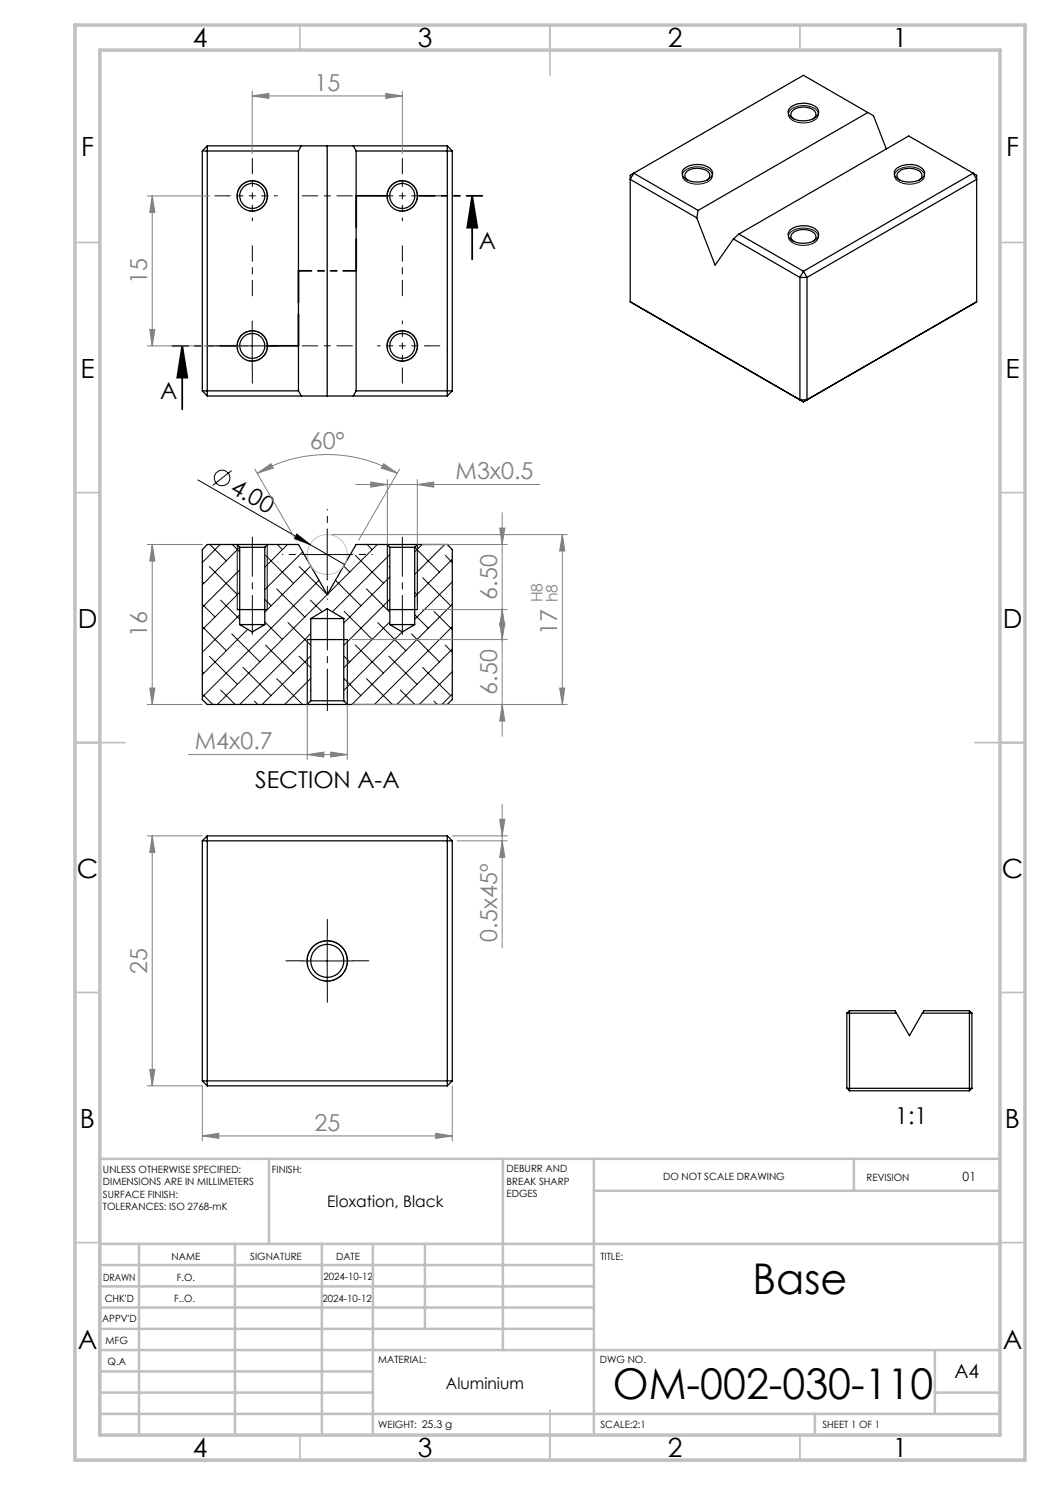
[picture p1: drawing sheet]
<svg xmlns="http://www.w3.org/2000/svg" width="210mm" height="297mm" viewBox="0 0 210 297" stroke-linecap="round" stroke-linejoin="round" font-family="sans-serif">
<g fill="none" stroke="#000" stroke-width=".25">
<path d="M40.5 30.2h19.2M40.5 30.2v48M41.5 29.2h48M41.5 29.2v50M41.5 29.2l-1 1M59.7 30.2v48M60.3 29.2l-.6 1M65.4 29.2v50M70.7 29.2l.5 1M71.2 30.2v48M71.2 30.2h19.3M89.5 29.2v50"/>
<path d="M89.5 29.2l1 1M90.5 30.2v48M126.8 34.6l-.8 1.3 13.3 7.7M126.8 34.6l-.8 .5v25.3M126.8 34.6l12.8 7.5M136.9 33.7a4.3 4.3 0 0 1 5.5 .4 1.37 1.37 0 0 1-1 1.9 4.3 4.3 0 0 1-4.8-.7l-.1-.9zM137.5 36a1.09 1.09 0 0 1-.5-1.1 1.09 1.09 0 0 1 .8-.9 3.5 3.5 0 0 1 4.1 .7v.9l-.5 .4M158.1 21.5a4.4 4.4 0 0 1 5.3 .1 1.38 1.38 0 0 1-.8 2.2 4.2 4.2 0 0 1-4.7-.7l-.3-.7zM158.7 23.8a1.06 1.06 0 0 1-.5-1.1 1.06 1.06 0 0 1 .8-.9 3.4 3.4 0 0 1 4.1 .7l.1 .6-.6 .7M173.6 22.5l1.1 .6 2.6 6.7M173.6 22.5l-34 19.6M173.6 22.5l-12.9-7.4-33.9 19.5"/>
<path d="M179.3 33.7a4.4 4.4 0 0 1 5.3 .2 1.32 1.32 0 0 1-.8 2.1 4.3 4.3 0 0 1-4.7-.7l-.2-.7 .1-.5zM180 36a1.06 1.06 0 0 1-.6-1.1 1.06 1.06 0 0 1 .8-.9 3.8 3.8 0 0 1 4 .5 1.02 1.02 0 0 1-.4 1.5M194.6 34.6l.7 1.3-33.9 19.6M194.6 34.6l-33.9 19.7M194.6 34.6l.7 .5v25.3M194.6 34.6l-12.8-7.4-34 19.6M139.3 43.6l3.7 9.4 3.7-5.2M139.6 42.1l-.3 1.5M146.7 47.8l13.3 7.7M147.8 46.8l12.9 7.5M147.8 46.8l-1.1 1M158.1 46a4.4 4.4 0 0 1 5.3 .1 1.36 1.36 0 0 1-.8 2.2 4.2 4.2 0 0 1-4.7-.7l-.3-.7z"/>
<path d="M158.7 48.3a1.06 1.06 0 0 1-.5-1.1 1.06 1.06 0 0 1 .8-.9 3.4 3.4 0 0 1 4.1 .7l.1 .6-.6 .7M160 55.5h1.4M160 55.5v24.5M160.7 54.3l-.7 1.2M160.7 54.3l.7 1.2M161.4 55.5v24.5M40.5 78.2h19.2M40.5 78.2l1 1M41.5 79.2h48M59.7 78.2l.6 1M71.2 78.2l-.5 1M71.2 78.2h19.3"/>
<path d="M90.5 78.2l-1 1M126 60.4l34.7 20M126 60.4l.8 .4M160 80h1.4M160 80l.7 .4M161.4 80l-.7 .4M195.3 60.4l-33.9 19.6M195.3 60.4l-34.6 20M47.4 108.9h6.1M47.4 108.9h-5.9l-1 1v30l1 1h19.9M47.4 108.9l.5 .6M47.9 109.5h5.1"/>
<path d="M47.9 109.5v15.4M53 109.5v15.4M53.5 108.9h6.2l5.7 10 5.8-10h6.2M53.5 108.9l-.5 .6M77.4 108.9h6.1M77.4 108.9l.6 .6M78 109.5h4.9M78 109.5v15.4M82.9 109.5v15.4M83.5 108.9h6l1 1v30l-1 1h-20M83.5 108.9l-.6 .6M47.4 121.9h6"/>
<path d="M47.9 124.9h5.1M47.9 124.9l2.5 1.5 2.6-1.5M61.5 127.9h8M62.2 123.7h6.6M62.2 123.7l3.2-2 3.4 2M62.2 123.7v16.5M68.8 123.7v16.5M77.5 121.9h6M78 124.9h4.9M78 124.9l2.5 1.5 2.4-1.5M61.4 140.9h8.1M62.2 140.2h6.6"/>
<path d="M62.2 140.2l-.8 .7M68.8 140.2l.7 .7M40.5 168.2v48M40.5 168.2h50M41.5 167.2v50M41.5 167.2l-1 1M41.5 167.2h48M89.5 167.2v50M89.5 167.2l1 1M90.5 168.2v48M40.5 216.2h50M40.5 216.2l1 1"/>
<path d="M41.5 217.2h48M90.5 216.2l-1 1M169.4 217.7h25M169.4 202.6h9.9M169.4 217.7l.5 .5M169.4 202.6v15.1M169.9 218.2h24M169.9 202.1v16.1M169.9 202.1h9.1l.3 .5M169.9 202.1l-.5 .5M179.3 202.6l2.6 4.5 2.6-4.5M184.5 202.6h9.9"/>
<path d="M193.9 202.1v16.1M193.9 202.1h-9.1l-.3 .5M193.9 202.1l.5 .5M194.4 202.6v15.1M194.4 217.7l-.5 .5"/>
<circle cx="50.5" cy="39.2" r="3.1"/>
<circle cx="50.5" cy="39.2" r="2.5"/>
<circle cx="80.5" cy="39.2" r="3"/>
<circle cx="80.5" cy="39.2" r="2.51"/>
<circle cx="50.5" cy="69.2" r="2.49"/>
<circle cx="50.5" cy="69.2" r="3.1"/>
<circle cx="80.5" cy="69.2" r="3"/>
<circle cx="80.5" cy="69.2" r="2.5"/>
<circle cx="65.5" cy="192.2" r="3.3"/>
<circle cx="65.5" cy="192.2" r="4.1"/>
</g>
<g fill="none" stroke="#000" stroke-width=".2">
<path d="M47.6 40a2.99 2.99 0 0 1 2.6-3.8 2.99 2.99 0 0 1 3.2 3.3 2.99 2.99 0 0 1-3.7 2.6M77.5 40a3 3 0 0 1 2.7-3.8 3 3 0 0 1 3.2 3.2 3 3 0 0 1-3.7 2.7M136.9 34.2a4.2 4.2 0 0 1 5.4 .3 1.42 1.42 0 0 1-1.1 2 4.2 4.2 0 0 1-4.5-.8l-.2-.2a1.16 1.16 0 0 1 .4-1.3zM158 22.1a4.2 4.2 0 0 1 5.5 .1 1.47 1.47 0 0 1-1.3 2.1 3.9 3.9 0 0 1-4.4-.9 1.2 1.2 0 0 1 .2-1.3zM179.3 34.2a4.1 4.1 0 0 1 5.5 .4 1.62 1.62 0 0 1-1.6 2.1 3.8 3.8 0 0 1-4.2-1.1 1.13 1.13 0 0 1 .3-1.4zM158 46.6a4.1 4.1 0 0 1 5.5 .2 1.5 1.5 0 0 1-1.3 2 3.9 3.9 0 0 1-4.4-1 1.13 1.13 0 0 1 .2-1.2zM45.4 69.2h10.1M47.6 70a2.99 2.99 0 0 1 2.6-3.8 2.99 2.99 0 0 1 3.2 3.2 2.99 2.99 0 0 1-3.7 2.7M50.4 64.2v10M77.5 70a3 3 0 0 1 2.7-3.8 3 3 0 0 1 3.2 3.2 3 3 0 0 1-3.7 2.7M39.6 96l29.3 16.9M46.3 94.1l-3.8 3"/>
<path d="M40.5 116.4l.2 .3M41.9 113.3l5.6 5.6M42 108.9l3.3 3.3M44 108.9l-3.5 3.6M46.5 108.9l1.4 1.5M47.4 109v12.9M47.9 109.5l-7.4 7.5M47.9 114l-7.4 7.5M47.9 118.5l-7.4 7.4M53 119.9l1.2 1.2M53.1 111.1l5.6 5.6M53.4 109v12.9"/>
<path d="M55.4 117.8l5.6 5.6M55.5 108.9l1 1M57.5 108.9l-4.5 4.5M59.4 106.8l2.6 2.1-3.1-1.2zM59.8 113.3l5.6 5.6M60.5 110.9h9.9M60.5 110.4l-7.5 7.5M62.2 113.2l-9.2 9.2M63.8 116.1l-23.3 23.3M65.4 118.9h.1M65.4 105.9v10M67.1 116.1l5.1 5"/>
<path d="M68.8 113.2l1.2 1.2M71 111.1l5.7 5.6M73.3 117.8l4.7 4.6M73.4 108.9l1 1M75.5 108.9l-32 32M77.5 109v12.9M77.8 113.3l.2 .1M78 110.9l-11.5 11.4M78 115.4l-9.2 9.2M78 119.9l-9.2 9.2M82.9 118.5l.5 .4M82.9 109.5l5 4.9"/>
<path d="M83.5 109v12.9M84.4 108.9l-1.5 1.5M84.5 115.5l5.6 5.6M88.9 108.9l-6 6M89 111.1l1.5 1.4M90.5 111.9l-7.6 7.5M90.5 116.4l-7.6 7.5M40.5 138.8l2 2.1M40.5 134.3l.2 .3M40.5 125.3l4.8 4.8M40.5 120.9l2.5 2.5M41.9 131.3l5.6 5.6"/>
<path d="M44.1 138l2.9 2.9M44.1 120l3.8 3.9M46.4 126.8l5.6 5.6M47.9 122.9l-7.4 7.6M48.6 133.5l5.6 5.6M49.5 125.9l-9 9M53 124.4l3.5 3.5M53.1 129l5.6 5.6M55.4 135.7l5.1 5.2M57.6 124.5l4.6 4.6M59.8 131.3l2.4 2.3M61.5 127.9v13"/>
<path d="M62.1 138l.1 .1M62.1 120l2.3 2.3M62.2 126.7l-14.3 14.2M62.2 131.2l-9.8 9.7M62.2 135.7l-5.3 5.2M68.8 135.7l3.4 3.4M68.8 131.2l1.2 1.2M68.8 122.3l5.6 5.6M69.5 127.9v13M71 129l5.7 5.6M73.3 135.7l5.2 5.2M75.6 124.5l5.6 5.6"/>
<path d="M77.8 131.3l5.6 5.6M78 124.4l-9.2 9.2M80 138l3 2.9M80.4 126.4l-11.6 11.7M82.3 126.8l5.6 5.6M82.9 122.9l2.8 2.8M84.5 133.5l5.6 5.6M86.8 122.3l3.7 3.6M89 129l1.5 1.5M90.5 120.9l-20.1 20M90.5 125.3l-15.6 15.6M90.5 129.8l-11.1 11.1"/>
<path d="M90.5 134.3l-6.6 6.6M90.5 138.8l-2.1 2.1M50.9 140.2l.6 .7M86.8 140.2l.7 .7M60.5 192.2h9.9M61.6 193.2a4 4 0 0 1 3.5-5 4 4 0 0 1 4.3 4.3 4 4 0 0 1-5 3.5M65.4 187.2v10"/>
<circle cx="44.4" cy="95.6" r="1.56"/>
</g>
<path d="M94.4 39.2l1.1 6.3h-2zM94.4 39.2v12.7M36.4 69.2l1.1 6.3h-2zM36.4 69.2v12.7" fill="none" stroke="#000" stroke-width=".35"/>
<g fill="none" stroke="#808080" stroke-width=".2">
<path d="M50.4 19.2l3.4-.5v1zM50.4 18.2v12.5M50.4 19.2h30.1M77.2 18.7l3.3 .5-3.3 .5zM80.5 18.2v12.5M29.5 39.2h12.4M30.4 39.2l.6 3.3h-1zM30.4 39.2v30M29.5 69.2h20M30 65.9h1l-.6 3.3zM50.9 93.8l8.3 14.3M51.5 94.6l2.7-1.9 .4 .9z"/>
<path d="M51.5 94.6a28 28 0 0 1 27.9 0M71.1 96.9h36.9M74.2 96.4l3.3 .5-3.3 .5zM76.7 92.7l2.7 1.9-3.1-1zM77.5 95.9v25M79.9 93.8l-8.2 14.3M83.5 96.9l3.2-.5v1zM83.5 95.9v25M29.5 108.9h11M30.4 108.9v32M30.4 108.9l.6 3.3h-1zM66.5 106.9h47"/>
<path d="M84.5 108.9h17M99.9 105.6h1.1l-.6 3.3zM100.4 102.5v44.7M112.5 106.9v34M112.5 106.9l.5 3.3h-1.1zM30 137.6h1l-.6 3.3zM61.5 128.9v23M69.5 128.9v23M70.4 127.9h31.1M84.5 121.9h17M99.9 124.6h1.1l-.6 3.3zM100.4 121.9l.6 3.3h-1.1z"/>
<path d="M111.9 137.6h1.1l-.5 3.3zM29.5 140.9h11M37.7 150.9h31.8M61.5 150.9l3.3-.5v1zM66.1 150.4l3.4 .5-3.4 .5zM70.4 140.9h43.1M100.4 140.9l.6 3.3h-1.1zM29.5 167.2h11M30.4 167.2l.6 3.3h-1zM30.4 167.2v50M90.5 167.2h11M91.4 168.2h10.1"/>
<path d="M99.9 163.9h1.1l-.6 3.3zM100.4 168.2l.6 3.3h-1.1zM100.4 160.8v28.8M29.5 217.2h11v11M30 213.9h1l-.6 3.3zM90.5 217.2v11M40.5 227.2l3.2-.5v1zM40.5 227.2h50M87.1 226.7l3.4 .5-3.4 .5z"/>
</g>
<circle cx="65.5" cy="110.9" r="4" fill="none" stroke="#c0c0c0" stroke-width=".2"/>
<path d="M80.5 107.4v19.5M50.5 126.9v-19.5" fill="none" stroke="#000" stroke-width=".2" stroke-dasharray="15.2 1.3 1.3 1.3" stroke-dashoffset="7.4"/>
<path d="M65.5 142.1v-20.4" fill="none" stroke="#000" stroke-width=".2" stroke-dasharray="15.2 1.3 1.3 1.3" stroke-dashoffset="6.9"/>
<path d="M96.5 39.2h-12.7M34.5 69.2h12.7" fill="none" stroke="#000" stroke-width=".35" stroke-dasharray="6.3 1.3 1.3 1.3 1.3 1.3" stroke-dashoffset="3.2"/>
<path d="M71.2 39.2v6.3M77.6 39.2h-6.4M59.7 54.2v6.3M71.2 47.8v6.4M53.3 69.2h6.4M59.7 62.8v6.4" fill="none" stroke="#000" stroke-width=".35" stroke-dasharray="6.3 1.3 1.3 1.3 1.3 1.3"/>
<path d="M71.2 54.2h-11.5" fill="none" stroke="#000" stroke-width=".35" stroke-dasharray="6.3 1.3 1.3 1.3 1.3 1.3" stroke-dashoffset="3.8"/>
<g fill="none" stroke="#c0c0c0" stroke-width=".35">
<path d="M60 5v5M110 5v10M160 5v5M15 48.5h5M200 48.5h5M15 98.5h5M200 98.5h5M15 148.5h10M195 148.5h10M15 198.5h5M200 198.5h5M15 248.5h5"/>
<path d="M200 248.5h5M60 287v5M110 282v10M160 287v5"/>
</g>
<g fill="none" stroke="#c0c0c0" stroke-width=".5">
<path d="M53.8 231.8v17M100.6 231.8v38.2M118.8 231.8v55.2M118.8 238.2h81.2M170.8 231.8v6.4M200 231.8h-180v55.2M20 248.8h180M20 257.3h98.8M20 253h98.8M27.8 248.8v38.2M47 248.8v38.2M64.4 248.8v38.2"/>
<path d="M74.6 248.8v38.2M85 248.8v17M20 265.8h98.8M20 261.5h98.8M20 278.5h54.6M20 274.3h54.6M20 270h180M187 278.5h13M187 270v12.8M20 282.8h180M163 282.8v4.2"/>
</g>
<path d="M15 5h190v287h-190zM20 10h180v277h-180z" fill="none" stroke="#c0c0c0" stroke-width=".7"/>
<path d="M45.5 39.2h-2.5M50.5 34.2v-2.5M80.5 34.2v-2.5M85.5 39.2h2.5M45.5 69.2h-2.5M50.5 74.2v2.5M80.5 74.2v2.5M85.5 69.2h2.5M60.5 192.2h-3.3M65.5 187.2v-3.3M65.5 197.2v3.3M70.5 192.2h3.3" fill="none" stroke="#000" stroke-width=".2" stroke-dasharray="15.2 1.3 1.3 1.3"/>
<path d="M50.5 39.2v-5M50.5 39.2h-5M50.5 39.2v5M50.5 39.2h5M80.5 39.2v-5M80.5 39.2h-5M80.5 39.2v5M80.5 39.2h5M80.5 69.2v-5M80.5 69.2h-5M80.5 69.2v5M80.5 69.2h5" fill="none" stroke="#000" stroke-width=".2" stroke-dasharray="15.2 1.3 1.3 1.3" stroke-dashoffset="14.6"/>
<path d="M60.5 39.2h10M50.5 59.2v-10M80.5 59.2v-10M60.5 69.2h10" fill="none" stroke="#000" stroke-width=".2" stroke-dasharray="15.2 1.3 1.3 1.3" stroke-dashoffset="12.1"/>
<path d="M60.5 110.9h-4M65.5 105.9v-4M65.5 115.9v4M70.5 110.9h4" fill="none" stroke="#000" stroke-width=".2" stroke-dasharray="15.2 1.3 1.3 1.3" stroke-dashoffset="15.1"/>
<g fill="#000">
<path d="M59.4 106.8l2.6 2.1-3.1-1.2z"/>
<path d="M36.4 69.2l1.1 6.3h-2zM94.4 39.2l1.1 6.3h-2z"/>
</g>
<g fill="#808080">
<path d="M112.5 106.9l.5 3.3h-1.1zM111.9 137.6h1.1l-.5 3.3z"/>
<path d="M76.7 92.7l2.7 1.9-3.1-1zM51.5 94.6l2.7-1.9 .4 .9z"/>
<path d="M66.1 150.4l3.4 .5-3.4 .5zM61.5 150.9l3.3-.5v1z"/>
<path d="M50.4 19.2l3.4-.5v1zM77.2 18.7l3.3 .5-3.3 .5zM40.5 227.2l3.2-.5v1zM87.1 226.7l3.4 .5-3.4 .5zM74.2 96.4l3.3 .5-3.3 .5zM83.5 96.9l3.2-.5v1z"/>
<path d="M100.4 140.9l.6 3.3h-1.1zM99.9 124.6h1.1l-.6 3.3z"/>
<path d="M100.4 168.2l.6 3.3h-1.1zM99.9 163.9h1.1l-.6 3.3z"/>
<path d="M30.4 39.2l.6 3.3h-1zM30 65.9h1l-.6 3.3zM30.4 167.2l.6 3.3h-1zM30 213.9h1l-.6 3.3zM99.9 105.6h1.1l-.6 3.3zM100.4 121.9l.6 3.3h-1.1z"/>
<path d="M30.4 108.9l.6 3.3h-1zM30 137.6h1l-.6 3.3z"/>
</g>
<g font-size="8.5">
<text x="150.5" y="258.8">Base</text>
<text x="122.6" y="279.7">OM-002-030-110</text>
</g>
<g font-size="5.3">
<text x="38.5" y="9.5">4</text>
<text x="83.5" y="9.5">3</text>
<text x="133.6" y="9.5">2</text>
<text x="178.6" y="9.5">1</text>
<text x="16.2" y="31.3">F</text>
<text x="201.2" y="31.3">F</text>
<text x="16.1" y="75.5">E</text>
<text x="201.1" y="75.5">E</text>
<text x="15.5" y="125.5">D</text>
<text x="200.5" y="125.5">D</text>
<text x="15.4" y="175.5">C</text>
<text x="200.4" y="175.5">C</text>
<text x="16" y="225.5">B</text>
<text x="201" y="225.5">B</text>
<text x="15.5" y="269.8">A</text>
<text x="200.5" y="269.8">A</text>
<text x="38.5" y="291.5">4</text>
<text x="83.5" y="291.5">3</text>
<text x="133.6" y="291.5">2</text>
<text x="178.6" y="291.5">1</text>
</g>
<g font-size="4.7" fill="#808080">
<text x="62.9" y="18.2">15</text>
<text x="29.5" y="56.8" transform="rotate(-90 29.5 56.8)">15</text>
<text x="62" y="89.9">60°</text>
<text x="91.1" y="95.9">M3x0.5</text>
<text x="99.5" y="119.9" transform="rotate(-90 99.5 119.9)">6.50</text>
<text x="29.5" y="127.5" transform="rotate(-90 29.5 127.5)">16</text>
<text x="111.5" y="126.9" transform="rotate(-90 111.5 126.9)">17</text>
<text x="99.5" y="138.9" transform="rotate(-90 99.5 138.9)">6.50</text>
<text x="39" y="149.9">M4x0.7</text>
<text x="99.5" y="188.3" transform="rotate(-90 99.5 188.3)">0.5x45º</text>
<text x="29.5" y="194.7" transform="rotate(-90 29.5 194.7)">25</text>
<text x="62.9" y="226.1">25</text>
</g>
<g font-size="4.7">
<text x="95.7" y="49.7">A</text>
<text x="32" y="79.7">A</text>
<text x="45.8" y="98.3" transform="rotate(30 45.8 98.3)">4.00</text>
<text x="51" y="157.6">SECTION A-A</text>
<text x="179" y="224.8">1:1</text>
</g>
<text font-size="3.9" x="190.9" y="275.5">A4</text>
<g font-size="3.2">
<text x="65.5" y="241.4">Eloxation, Black</text>
<text x="89.2" y="277.9">Aluminium</text>
</g>
<g font-size="3.1" fill="#808080">
<text x="108.5" y="120.5" transform="rotate(-90 108.5 120.5)">H8</text>
<text x="111.5" y="120.5" transform="rotate(-90 111.5 120.5)">h8</text>
</g>
<text font-size="2.5" x="192.5" y="236.1">01</text>
<g font-size="2">
<text x="20.6" y="234.6">UNLESS OTHERWISE SPECIFIED:</text>
<text x="20.6" y="237.1">DIMENSIONS ARE IN MILLIMETERS</text>
<text x="20.6" y="239.6">SURFACE FINISH:</text>
<text x="54.4" y="234.6">FINISH:</text>
<text x="101.3" y="234.5">DEBURR AND</text>
<text x="101.3" y="237">BREAK SHARP</text>
<text x="101.3" y="239.5">EDGES</text>
<text x="132.6" y="236">DO NOT SCALE DRAWING</text>
<text x="173.3" y="236.2">REVISION</text>
<text x="20.6" y="242.1">TOLERANCES: ISO 2768-mK</text>
<text x="34.3" y="252">NAME</text>
<text x="50" y="251.9">SIGNATURE</text>
<text x="67.2" y="251.9">DATE</text>
<text x="120.1" y="251.9">TITLE:</text>
<text x="20.6" y="256.1">DRAWN</text>
<text x="35.3" y="256.1">F.O.</text>
<text x="64.7" y="255.9">2024-10-12</text>
<text x="20.9" y="260.3">CHK'D</text>
<text x="34.8" y="260.3">F..O.</text>
<text x="64.5" y="260.3">2024-10-12</text>
<text x="20.4" y="264.4">APPV'D</text>
<text x="21.1" y="268.8">MFG</text>
<text x="21.5" y="273">Q.A</text>
<text x="75.6" y="272.5">MATERIAL:</text>
<text x="120" y="272.5">DWG NO.</text>
<text x="75.6" y="285.5">WEIGHT: 25.3 g</text>
<text x="120.1" y="285.6">SCALE:2:1</text>
<text x="164.5" y="285.6">SHEET 1 OF 1</text>
</g>
</svg>
